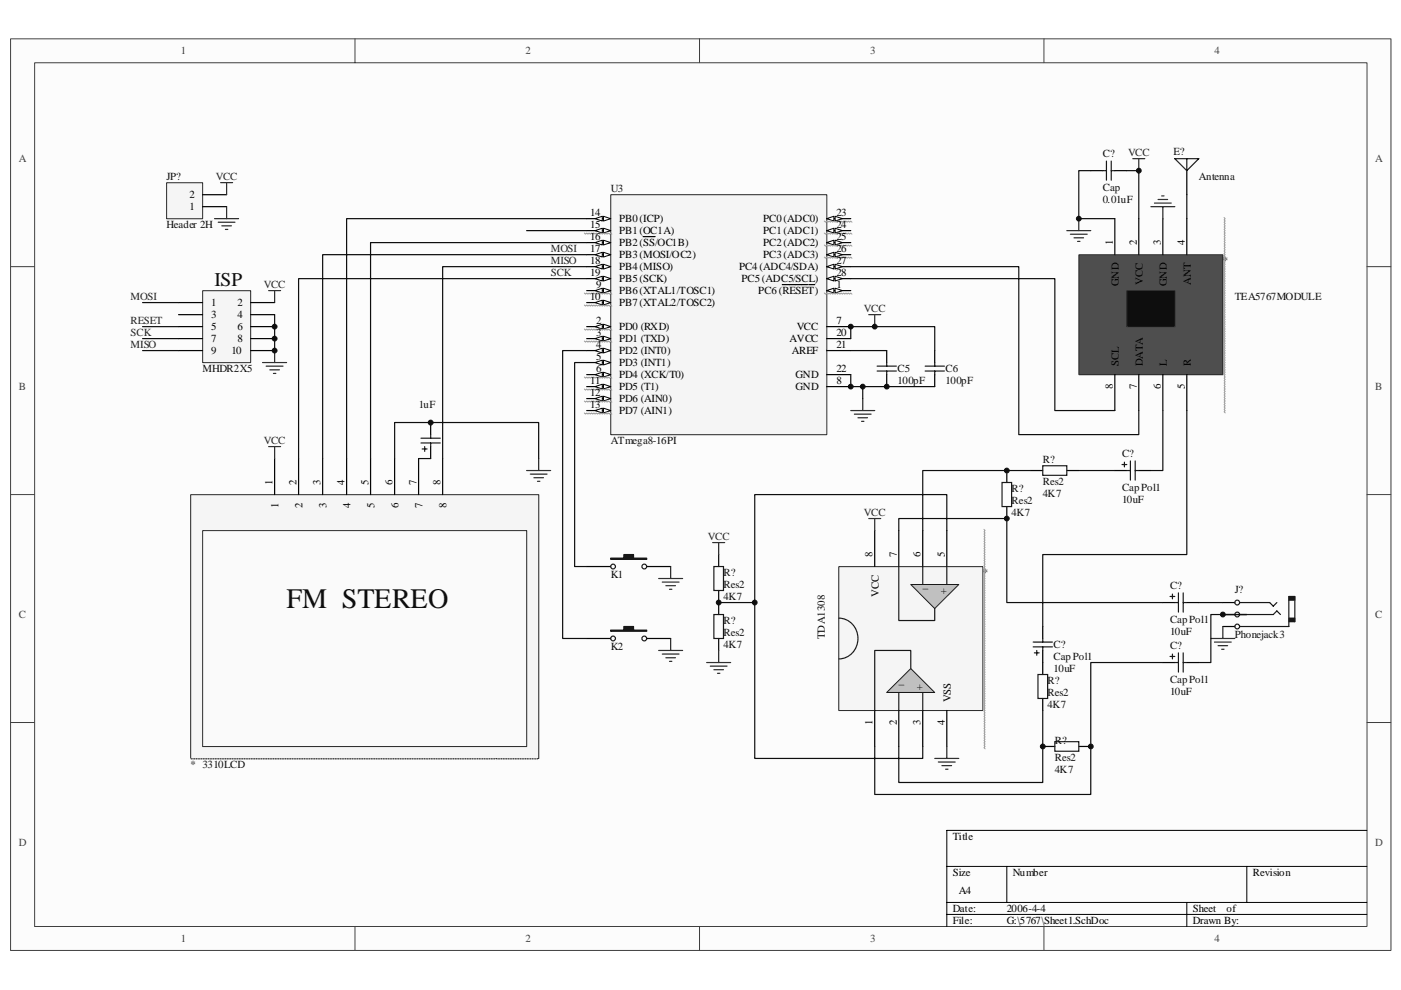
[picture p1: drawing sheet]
<svg xmlns="http://www.w3.org/2000/svg" width="297mm" height="210mm" viewBox="0 0 297 210" stroke-linecap="round" stroke-linejoin="round" font-family="sans-serif">
<path d="M2.3 8.3h292.6v193.3h-292.6z" fill="#fcfcfc"/>
<path d="M2.2 8.2h292.7v193.4h-292.7z" fill="none" stroke="#404040" stroke-width=".21"/>
<path d="M7.4 13.3h282.4v183.2h-282.4z" fill="#fcfcfc"/>
<g fill="none" stroke="#404040" stroke-width=".21">
<path d="M7.3 13.3h282.5v183.2h-282.5zM75.3 8.2v5.1M148.3 8.2v5.1M221.3 8.2v5.1M2.2 56.6h5.1M289.8 56.6h5.1M2.2 104.9h5.1M289.8 104.9h5.1M2.2 153.2h5.1M289.8 153.2h5.1M75.3 196.5v5.1M148.3 196.5v5.1"/>
<path d="M221.3 196.5v5.1"/>
</g>
<path d="M289.8 176.1h-89.1v20.4M200.7 183.8h89.1M200.7 191.4h89.1M200.7 194h89.1M213.5 183.8v7.6M251.6 191.4v5.1M264.3 183.8v7.6" fill="none" stroke="#000" stroke-width=".21"/>
<path d="M129.5 41.3h45.8v50.9h-45.8z" fill="#f5f5f5"/>
<path d="M129.5 41.3h45.8v50.9h-45.8z" fill="none" stroke="#262626" stroke-width=".21"/>
<path d="M175.3 61.6h5.1" fill="none" stroke="#000" stroke-width=".25"/>
<g fill="#fcfcfc" stroke="#000" stroke-width=".21">
<path d="M175.3 61.6l1.5-.5v1z"/>
<path d="M177.1 61.1l1.5 .5-1.5 .5z"/>
</g>
<path d="M124.4 69.3h5.1M165.9 60.4h5.3M171.5 60.4h1.2" fill="none" stroke="#000" stroke-width=".25"/>
<path d="M174.8 62.1l.2 .3 .3-.3 .2 .3 .3-.3 .2 .3 .3-.3 .2 .3 .3-.3 .3 .3 .2-.3 .3 .3 .2-.3 .3 .3 .2-.3 .3 .3 .3-.3 .2 .3 .3-.3 .2 .3 .3-.3 .2 .3 .3-.3 .2 .3" fill="none" stroke="#9f9f9f" stroke-width=".21"/>
<g fill="#fcfcfc" stroke="#000" stroke-width=".21">
<path d="M127.9 68.8l1.6 .5-1.6 .5z"/>
<path d="M126.2 69.3l1.5-.5v1z"/>
</g>
<path d="M123.9 69.8l.2 .2 .3-.2 .2 .2 .3-.2 .3 .2 .2-.2 .3 .2 .2-.2 .3 .2 .2-.2 .3 .2 .2-.2 .3 .2 .2-.2 .3 .2 .2-.2 .3 .2 .3-.2 .2 .2 .3-.2 .2 .2 .3-.2 .2 .2" fill="none" stroke="#9f9f9f" stroke-width=".21"/>
<path d="M124.4 71.8h5.1" fill="none" stroke="#000" stroke-width=".25"/>
<g fill="#fcfcfc" stroke="#000" stroke-width=".21">
<path d="M127.9 71.3l1.6 .5-1.6 .5z"/>
<path d="M126.2 71.8l1.5-.5v1z"/>
</g>
<path d="M123.9 72.3l.2 .3 .3-.3 .2 .3 .3-.3 .3 .3 .2-.3 .3 .3 .2-.3 .3 .3 .2-.3 .3 .3 .2-.3 .3 .3 .2-.3 .3 .3 .2-.3 .3 .3 .3-.3 .2 .3 .3-.3 .2 .3 .3-.3 .2 .3" fill="none" stroke="#9f9f9f" stroke-width=".21"/>
<path d="M124.4 74.4h5.1" fill="none" stroke="#000" stroke-width=".25"/>
<g fill="#fcfcfc" stroke="#000" stroke-width=".21">
<path d="M127.9 73.9l1.6 .5-1.6 .5z"/>
<path d="M126.2 74.4l1.5-.5v1z"/>
</g>
<path d="M124.4 76.9h5.1" fill="none" stroke="#000" stroke-width=".25"/>
<g fill="#fcfcfc" stroke="#000" stroke-width=".21">
<path d="M127.9 76.4l1.6 .5-1.6 .5z"/>
<path d="M126.2 76.9l1.5-.5v1z"/>
</g>
<path d="M124.4 79.5h5.1" fill="none" stroke="#000" stroke-width=".25"/>
<g fill="#fcfcfc" stroke="#000" stroke-width=".21">
<path d="M127.9 79l1.6 .5-1.6 .5z"/>
<path d="M126.2 79.5l1.5-.5v1z"/>
</g>
<path d="M123.9 80l.2 .2 .3-.2 .2 .2 .3-.2 .3 .2 .2-.2 .3 .2 .2-.2 .3 .2 .2-.2 .3 .2 .2-.2 .3 .2 .2-.2 .3 .2 .2-.2 .3 .2 .3-.2 .2 .2 .3-.2 .2 .2 .3-.2 .2 .2" fill="none" stroke="#9f9f9f" stroke-width=".21"/>
<path d="M124.4 61.6h5.1M175.3 69.3h5.1M175.3 82h5.1" fill="none" stroke="#000" stroke-width=".25"/>
<g fill="#fcfcfc" stroke="#000" stroke-width=".21">
<path d="M127.9 61.1l1.6 .5-1.6 .5z"/>
<path d="M126.2 61.6l1.5-.5v1z"/>
</g>
<path d="M123.9 62.1l.2 .3 .3-.3 .2 .3 .3-.3 .3 .3 .2-.3 .3 .3 .2-.3 .3 .3 .2-.3 .3 .3 .2-.3 .3 .3 .2-.3 .3 .3 .2-.3 .3 .3 .3-.3 .2 .3 .3-.3 .2 .3 .3-.3 .2 .3" fill="none" stroke="#9f9f9f" stroke-width=".21"/>
<path d="M124.4 64.2h5.1" fill="none" stroke="#000" stroke-width=".25"/>
<g fill="#fcfcfc" stroke="#000" stroke-width=".21">
<path d="M127.9 63.7l1.6 .5-1.6 .5z"/>
<path d="M126.2 64.2l1.5-.5v1z"/>
</g>
<path d="M123.9 64.7l.2 .2 .3-.2 .2 .2 .3-.2 .3 .2 .2-.2 .3 .2 .2-.2 .3 .2 .2-.2 .3 .2 .2-.2 .3 .2 .2-.2 .3 .2 .2-.2 .3 .2 .3-.2 .2 .2 .3-.2 .2 .2 .3-.2 .2 .2" fill="none" stroke="#9f9f9f" stroke-width=".21"/>
<path d="M124.4 82h5.1" fill="none" stroke="#000" stroke-width=".25"/>
<g fill="#fcfcfc" stroke="#000" stroke-width=".21">
<path d="M127.9 81.5l1.6 .5-1.6 .5z"/>
<path d="M126.2 82l1.5-.5v1z"/>
</g>
<path d="M123.9 82.5l.2 .3 .3-.3 .2 .3 .3-.3 .3 .3 .2-.3 .3 .3 .2-.3 .3 .3 .2-.3 .3 .3 .2-.3 .3 .3 .2-.3 .3 .3 .2-.3 .3 .3 .3-.3 .2 .3 .3-.3 .2 .3 .3-.3 .2 .3" fill="none" stroke="#9f9f9f" stroke-width=".21"/>
<path d="M124.4 84.5h5.1" fill="none" stroke="#000" stroke-width=".25"/>
<g fill="#fcfcfc" stroke="#000" stroke-width=".21">
<path d="M127.9 84l1.6 .5-1.6 .5z"/>
<path d="M126.2 84.5l1.5-.5v1z"/>
</g>
<path d="M123.9 85l.2 .3 .3-.3 .2 .3 .3-.3 .3 .3 .2-.3 .3 .3 .2-.3 .3 .3 .2-.3 .3 .3 .2-.3 .3 .3 .2-.3 .3 .3 .2-.3 .3 .3 .3-.3 .2 .3 .3-.3 .2 .3 .3-.3 .2 .3" fill="none" stroke="#9f9f9f" stroke-width=".21"/>
<path d="M124.4 87.1h5.1" fill="none" stroke="#000" stroke-width=".25"/>
<g fill="#fcfcfc" stroke="#000" stroke-width=".21">
<path d="M127.9 86.6l1.6 .5-1.6 .5z"/>
<path d="M126.2 87.1l1.5-.5v1z"/>
</g>
<path d="M123.9 87.6l.2 .2 .3-.2 .2 .2 .3-.2 .3 .2 .2-.2 .3 .2 .2-.2 .3 .2 .2-.2 .3 .2 .2-.2 .3 .2 .2-.2 .3 .2 .2-.2 .3 .2 .3-.2 .2 .2 .3-.2 .2 .2 .3-.2 .2 .2" fill="none" stroke="#9f9f9f" stroke-width=".21"/>
<path d="M124.4 46.4h5.1" fill="none" stroke="#000" stroke-width=".25"/>
<g fill="#fcfcfc" stroke="#000" stroke-width=".21">
<path d="M127.9 45.9l1.6 .5-1.6 .5z"/>
<path d="M126.2 46.4l1.5-.5v1z"/>
</g>
<path d="M124.4 48.9h5.1" fill="none" stroke="#000" stroke-width=".25"/>
<g fill="#fcfcfc" stroke="#000" stroke-width=".21">
<path d="M127.9 48.4l1.6 .5-1.6 .5z"/>
<path d="M126.2 48.9l1.5-.5v1z"/>
</g>
<path d="M123.9 49.4l.2 .3 .3-.3 .2 .3 .3-.3 .3 .3 .2-.3 .3 .3 .2-.3 .3 .3 .2-.3 .3 .3 .2-.3 .3 .3 .2-.3 .3 .3 .2-.3 .3 .3 .3-.3 .2 .3 .3-.3 .2 .3 .3-.3 .2 .3" fill="none" stroke="#9f9f9f" stroke-width=".21"/>
<path d="M124.4 51.5h5.1" fill="none" stroke="#000" stroke-width=".25"/>
<g fill="#fcfcfc" stroke="#000" stroke-width=".21">
<path d="M127.9 50.9l1.6 .6-1.6 .5z"/>
<path d="M126.2 51.5l1.5-.6v1.1z"/>
</g>
<path d="M124.4 54h5.1M136.4 50.2h2.5" fill="none" stroke="#000" stroke-width=".25"/>
<g fill="#fcfcfc" stroke="#000" stroke-width=".21">
<path d="M127.9 53.5l1.6 .5-1.6 .5z"/>
<path d="M126.2 54l1.5-.5v1z"/>
</g>
<path d="M124.4 56.6h5.1" fill="none" stroke="#000" stroke-width=".25"/>
<g fill="#fcfcfc" stroke="#000" stroke-width=".21">
<path d="M127.9 56l1.6 .6-1.6 .5z"/>
<path d="M126.2 56.6l1.5-.6v1.1z"/>
</g>
<path d="M124.4 59.1h5.1" fill="none" stroke="#000" stroke-width=".25"/>
<g fill="#fcfcfc" stroke="#000" stroke-width=".21">
<path d="M127.9 58.6l1.6 .5-1.6 .5z"/>
<path d="M126.2 59.1l1.5-.5v1z"/>
</g>
<path d="M175.3 46.4h5.1M175.3 71.8h5.1M175.3 74.4h5.1M175.3 79.5h5.1" fill="none" stroke="#000" stroke-width=".25"/>
<g fill="#fcfcfc" stroke="#000" stroke-width=".21">
<path d="M175.3 46.4l1.5-.5v1z"/>
<path d="M177.1 45.9l1.5 .5-1.5 .5z"/>
</g>
<path d="M174.8 46.9l.2 .2 .3-.2 .2 .2 .3-.2 .2 .2 .3-.2 .2 .2 .3-.2 .3 .2 .2-.2 .3 .2 .2-.2 .3 .2 .2-.2 .3 .2 .3-.2 .2 .2 .3-.2 .2 .2 .3-.2 .2 .2 .3-.2 .2 .2" fill="none" stroke="#9f9f9f" stroke-width=".21"/>
<path d="M175.3 48.9h5.1" fill="none" stroke="#000" stroke-width=".25"/>
<g fill="#fcfcfc" stroke="#000" stroke-width=".21">
<path d="M175.3 48.9l1.5-.5v1z"/>
<path d="M177.1 48.4l1.5 .5-1.5 .5z"/>
</g>
<path d="M174.8 49.4l.2 .3 .3-.3 .2 .3 .3-.3 .2 .3 .3-.3 .2 .3 .3-.3 .3 .3 .2-.3 .3 .3 .2-.3 .3 .3 .2-.3 .3 .3 .3-.3 .2 .3 .3-.3 .2 .3 .3-.3 .2 .3 .3-.3 .2 .3" fill="none" stroke="#9f9f9f" stroke-width=".21"/>
<path d="M175.3 51.5h5.1" fill="none" stroke="#000" stroke-width=".25"/>
<g fill="#fcfcfc" stroke="#000" stroke-width=".21">
<path d="M175.3 51.5l1.5-.6v1.1z"/>
<path d="M177.1 50.9l1.5 .6-1.5 .5z"/>
</g>
<path d="M174.8 52l.2 .2 .3-.2 .2 .2 .3-.2 .2 .2 .3-.2 .2 .2 .3-.2 .3 .2 .2-.2 .3 .2 .2-.2 .3 .2 .2-.2 .3 .2 .3-.2 .2 .2 .3-.2 .2 .2 .3-.2 .2 .2 .3-.2 .2 .2" fill="none" stroke="#9f9f9f" stroke-width=".21"/>
<path d="M175.3 54h5.1" fill="none" stroke="#000" stroke-width=".25"/>
<g fill="#fcfcfc" stroke="#000" stroke-width=".21">
<path d="M175.3 54l1.5-.5v1z"/>
<path d="M177.1 53.5l1.5 .5-1.5 .5z"/>
</g>
<path d="M174.8 54.5l.2 .3 .3-.3 .2 .3 .3-.3 .2 .3 .3-.3 .2 .3 .3-.3 .3 .3 .2-.3 .3 .3 .2-.3 .3 .3 .2-.3 .3 .3 .3-.3 .2 .3 .3-.3 .2 .3 .3-.3 .2 .3 .3-.3 .2 .3" fill="none" stroke="#9f9f9f" stroke-width=".21"/>
<path d="M175.3 56.6h5.1" fill="none" stroke="#000" stroke-width=".25"/>
<g fill="#fcfcfc" stroke="#000" stroke-width=".21">
<path d="M175.3 56.6l1.5-.6v1.1z"/>
<path d="M177.1 56l1.5 .6-1.5 .5z"/>
</g>
<path d="M175.3 59.1h5.1" fill="none" stroke="#000" stroke-width=".25"/>
<g fill="#fcfcfc" stroke="#000" stroke-width=".21">
<path d="M175.3 59.1l1.5-.5v1z"/>
<path d="M177.1 58.6l1.5 .5-1.5 .5z"/>
</g>
<path d="M184.2 66.7h2.5M185.5 66.7v2.6M180.4 87.1h5.1M181.1 87.8h3.6M181.9 88.6h2M182.7 89.4h.5M182.9 84.5v2.6" fill="none" stroke="#262626" stroke-width=".25"/>
<path d="M188 74.4v2.5M188 79.5v2.5M198.2 74.4v2.5M198.2 79.5v2.5" fill="none" stroke="#000" stroke-width=".25"/>
<path d="M186 77.7h4.1M186 78.7h4.1M188 76.9v.8M188 78.7v.8M196.1 77.7h4.1M196.1 78.7h4.1M198.2 76.9v.8M198.2 78.7v.8" fill="none" stroke="#1c1c1c" stroke-width=".25"/>
<path d="M111.7 48.9h12.7M180.4 79.5v2.5h2.5v2.5M180.4 71.8v-2.5h17.8v5.1M180.4 74.4h7.6M182.9 82h15.3" fill="none" stroke="#0e0e0e" stroke-width=".25"/>
<path d="M43 61.7h10.1v15.2h-10.1z" fill="#f5f5f5"/>
<path d="M43 61.7h10.1v15.2h-10.1z" fill="none" stroke="#262626" stroke-width=".21"/>
<path d="M37.9 64.2h5M37.9 66.7h5M37.9 69.3h5M37.9 71.8h5M37.9 74.4h5M53.1 64.2h5.1M53.1 66.7h5.1M53.1 69.3h5.1M53.1 71.8h5.1M53.1 74.4h5.1" fill="none" stroke="#000" stroke-width=".25"/>
<path d="M55.7 76.9h5.1M56.4 77.7h3.6M57 61.6h2.5M57.2 78.4h2M58 79.2h.5M58.2 61.6v2.6M58.2 74.4v2.5" fill="none" stroke="#262626" stroke-width=".25"/>
<path d="M30.2 69.3h7.7M30.2 71.8h7.7M30.2 74.4h7.7M30.2 64.2h7.7M58.2 66.7v7.7" fill="none" stroke="#0e0e0e" stroke-width=".25"/>
<path d="M40.4 104.9h73.8v56h-73.8z" fill="#f5f5f5"/>
<path d="M40.4 104.9h73.8v56h-73.8z" fill="none" stroke="#262626" stroke-width=".21"/>
<path d="M58.2 97.3v7.6M63.3 97.3v7.6M68.4 97.3v7.6M73.5 97.3v7.6M78.6 97.3v7.6M83.7 97.3v7.6M88.7 97.3v7.6" fill="none" stroke="#000" stroke-width=".25"/>
<path d="M43 112.6h68.7v45.7h-68.7z" fill="#fafafa"/>
<path d="M43 112.5h68.7v45.8h-68.7z" fill="none" stroke="#262626" stroke-width=".21"/>
<path d="M93.8 97.3v7.6" fill="none" stroke="#000" stroke-width=".25"/>
<path d="M40.4 160.9l.3 .2 .2-.2 .3 .2 .2-.2 .3 .2 .2-.2 .3 .2 .2-.2 .3 .2 .2-.2 .3 .2 .3-.2 .2 .2 .3-.2 .2 .2 .3-.2 .2 .2 .3-.2 .2 .2 .3-.2 .2 .2 .3-.2 .3 .2 .2-.2 .3 .2 .2-.2 .3 .2 .2-.2 .3 .2 .2-.2 .3 .2 .3-.2 .2 .2 .3-.2 .2 .2 .3-.2 .2 .2 .3-.2 .2 .2 .3-.2 .2 .2 .3-.2 .2 .2 .3-.2 .3 .2 .2-.2 .3 .2 .2-.2 .3 .2 .2-.2 .3 .2 .2-.2 .3 .2 .2-.2 .3 .2 .2-.2 .3 .2 .3-.2 .2 .2 .3-.2 .2 .2 .3-.2 .2 .2 .3-.2 .3 .2 .2-.2 .3 .2 .2-.2 .3 .2 .2-.2 .3 .2 .2-.2 .3 .2 .2-.2 .3 .2 .3-.2 .2 .2 .3-.2 .2 .2 .3-.2 .2 .2 .3-.2 .2 .2 .3-.2 .2 .2 .3-.2 .2 .2 .3-.2 .3 .2 .2-.2 .3 .2 .2-.2 .3 .2 .2-.2 .3 .2 .2-.2 .3 .2 .2-.2 .3 .2 .2-.2 .3 .2 .3-.2 .2 .2 .3-.2 .2 .2 .3-.2 .2 .2 .3-.2 .3 .2 .2-.2 .3 .2 .2-.2 .3 .2 .2-.2 .3 .2 .2-.2 .3 .2 .2-.2 .3 .2 .2-.2 .3 .2 .3-.2 .2 .2 .3-.2 .2 .2 .3-.2 .2 .2 .3-.2 .2 .2 .3-.2 .2 .2 .3-.2 .2 .2 .3-.2 .3 .2 .2-.2 .3 .2 .2-.2 .3 .2 .2-.2 .3 .2 .2-.2 .3 .2 .2-.2 .3 .2 .3-.2 .2 .2 .3-.2 .2 .2 .3-.2 .2 .2 .3-.2 .3 .2 .2-.2 .3 .2 .2-.2 .3 .2 .2-.2 .3 .2 .2-.2 .3 .2 .2-.2 .3 .2 .2-.2 .3 .2 .3-.2 .2 .2 .3-.2 .2 .2 .3-.2 .2 .2 .3-.2 .2 .2 .3-.2 .2 .2 .3-.2 .2 .2 .3-.2 .3 .2 .2-.2 .3 .2 .2-.2 .3 .2 .2-.2 .3 .2 .2-.2 .3 .2 .2-.2 .3 .2 .2-.2 .3 .2 .3-.2 .2 .2 .3-.2 .2 .2 .3-.2 .2 .2 .3-.2 .3 .2 .2-.2 .3 .2 .2-.2 .3 .2 .2-.2 .3 .2 .2-.2 .3 .2 .2-.2 .3 .2 .2-.2 .3 .2 .3-.2 .2 .2 .3-.2 .2 .2 .3-.2 .2 .2 .3-.2 .2 .2 .3-.2 .2 .2 .3-.2 .3 .2 .2-.2 .3 .2 .2-.2 .3 .2 .2-.2 .3 .2 .2-.2 .3 .2 .2-.2 .3 .2 .2-.2 .3 .2 .3-.2 .2 .2 .3-.2 .2 .2 .3-.2 .2 .2 .3-.2 .3 .2 .2-.2 .3 .2 .2-.2 .3 .2 .2-.2 .3 .2 .2-.2 .3 .2 .2-.2 .3 .2 .2-.2M105.3 161.1l.3-.2 .2 .2 .3-.2 .2 .2 .3-.2 .2 .2 .3-.2 .2 .2 .3-.2 .2 .2 .3-.2 .2 .2 .3-.2 .3 .2 .2-.2 .3 .2 .2-.2 .3 .2 .2-.2 .3 .2 .2-.2 .3 .2 .2-.2 .3 .2 .3-.2 .2 .2 .3-.2 .2 .2 .3-.2 .2 .2 .3-.2 .3 .2 .2-.2 .3 .2" fill="none" stroke="#9f9f9f" stroke-width=".21"/>
<path d="M228.8 54.1h30.5v25.4h-30.5z" fill="#4e4e4e"/>
<path d="M228.7 54h30.6v25.5h-30.6z" fill="none" stroke="#262626" stroke-width=".21"/>
<path d="M236.4 46.4v7.6M241.4 46.4v7.6M246.5 46.4v7.6M251.6 46.4v7.6M236.4 79.5v7.6M241.4 79.5v7.6M246.5 79.5v7.6M251.6 79.5v7.6" fill="none" stroke="#000" stroke-width=".25"/>
<path d="M238.9 61.7h10.2v7.6h-10.2z" fill="#0e0e0e"/>
<path d="M238.9 61.7h10.2v7.6h-10.2z" fill="none" stroke="#262626" stroke-width=".21"/>
<path d="M259.5 46.1l.3 .3-.3 .2 .3 .3-.3 .2 .3 .3-.3 .2 .3 .3-.3 .3 .3 .2-.3 .3 .3 .2-.3 .3 .3 .2-.3 .3 .3 .2-.3 .3 .3 .2-.3 .3 .3 .2-.3 .3 .3 .3-.3 .2 .3 .3-.3 .2 .3 .3-.3 .2 .3 .3-.3 .3 .3 .2-.3 .3 .3 .2-.3 .3 .3 .2-.3 .3 .3 .2-.3 .3 .3 .2-.3 .3 .3 .2-.3 .3 .3 .3-.3 .2 .3 .3-.3 .2 .3 .3-.3 .2 .3 .3-.3 .2 .3 .3-.3 .2 .3 .3-.3 .3 .3 .2-.3 .3 .3 .2-.3 .3 .3 .2-.3 .3 .3 .2-.3 .3 .3 .2-.3 .3 .3 .2-.3 .3 .3 .3-.3 .2 .3 .3-.3 .2 .3 .3-.3 .2 .3 .3-.3 .2 .3 .3-.3 .2 .3 .3-.3 .3 .3 .2-.3 .3 .3 .2-.3 .3 .3 .2-.3 .3 .3 .2-.3 .3 .3 .3-.3 .2 .3 .3-.3 .2 .3 .3-.3 .2 .3 .3-.3 .2 .3 .3-.3 .2 .3 .3-.3 .2 .3 .3-.3 .3 .3 .2-.3 .3 .3 .2-.3 .3 .3 .2-.3 .3 .3 .2-.3 .3 .3 .2-.3 .3 .3 .3-.3 .2 .3 .3-.3 .2 .3 .3-.3 .2 .3 .3-.3 .2 .3 .3-.3 .2 .3 .3-.3 .2 .3 .3-.3 .3 .3 .2-.3 .3 .3 .2-.3 .3 .3 .2-.3 .3 .3 .3-.3 .2 .3 .3-.3 .2 .3 .3-.3 .2 .3 .3-.3 .2 .3 .3-.3 .2 .3 .3-.3 .2 .3 .3-.3 .3 .3 .2-.3 .3 .3 .2-.3 .3 .3 .2-.3 .3 .3 .2-.3 .3 .3 .2-.3 .3 .3 .2-.3 .3 .3 .3-.3 .2 .3 .3-.3 .2 .3 .3-.3 .2 .3 .3-.3 .2 .3 .3" fill="none" stroke="#9f9f9f" stroke-width=".21"/>
<path d="M251.6 36.2v5.1" fill="none" stroke="#000" stroke-width=".25"/>
<path d="M249.1 33.7h5.1l-2.6 2.5zM251.6 33.7v2.5" fill="none" stroke="#1c1c1c" stroke-width=".25"/>
<path d="M35.3 38.8h7.7v7.6h-7.7z" fill="#f5f5f5"/>
<path d="M35.3 38.8h7.7v7.6h-7.7z" fill="none" stroke="#262626" stroke-width=".21"/>
<path d="M42.9 43.8h5.1M42.9 41.3h5.1M259.3 127.8h2.5M259.3 130.3h2.5M259.3 132.9h2.5" fill="none" stroke="#000" stroke-width=".25"/>
<g fill="none" stroke="#1c1c1c" stroke-width=".25">
<path d="M262.8 130.3h7.2l.7-.7 .8 .7M262.8 127.8h6.4l.8 .8 .7-.8M273.3 126.5v6.4h-10.5M274.5 126.5v5.4"/>
<circle cx="262.3" cy="127.8" r=".51"/>
<circle cx="262.3" cy="130.3" r=".51"/>
<circle cx="262.3" cy="132.9" r=".51"/>
</g>
<g fill="#1c1c1c" stroke="#1c1c1c" stroke-width=".25">
<path d="M273.3 131.1h1.2v.8h-1.2z" fill-rule="evenodd"/>
<path d="M273.3 126.5h1.2v.8h-1.2z" fill-rule="evenodd"/>
</g>
<path d="M177.9 120.2h30.5v30.5h-30.5z" fill="#f5f5f5"/>
<path d="M177.8 120.2h30.6v30.5h-30.6z" fill="none" stroke="#262626" stroke-width=".21"/>
<path d="M185.5 112.5v7.7M190.6 112.5v7.7M195.6 112.5v7.7M200.7 112.5v7.7M185.5 150.7v7.6M190.6 150.7v7.6M195.6 150.7v7.6M200.7 150.7v7.6" fill="none" stroke="#000" stroke-width=".25"/>
<path d="M177.8 131.1a4.3 4.3 0 0 1 4.1 4.3 4.3 4.3 0 0 1-4.1 4.4" fill="none" stroke="#1c1c1c" stroke-width=".25"/>
<g fill="#c0c0c0" stroke="#1c1c1c" stroke-width=".21">
<path d="M188 146.9l5.1-5.1 5.1 5.1z"/>
<path d="M193.1 124h10.2l-5.1 5.1z"/>
</g>
<g fill="none" stroke="#1c1c1c" stroke-width=".25">
<path d="M233.8 36.2h.8M234.6 34.2v4M235.6 34.2v4M235.6 36.2h.8M89.3 94h4M89.3 92.9h4M89.5 95.2h1M90 94.7v1M91.3 92.2v.7M91.3 94v.7M221.1 98.8h5.1v2h-5.1zM237.9 98.5h1"/>
<path d="M238.4 98v1M238.9 99.8h.8M239.7 97.8v4M240.7 99.8h.7M240.7 97.8v4M212.4 102.3h2.1v5.1h-2.1zM151.4 120.2h2v5h-2zM151.4 130.3h2v5.1h-2zM190.6 120.2v11.4h7.6v-2.5M195.6 120.2v3.8M200.7 120.2v3.8M219.1 137.2h4"/>
<path d="M219.1 136.2h4M219.3 138.5h1M219.8 138v1M221.1 135.4v.8M221.1 137.2v.8M248.1 126.5h1M248.1 139.2h1M248.6 126v1M248.6 138.7v1.1M249.1 127.8h.7M249.8 125.8v4M249.8 138.5v4.1"/>
<path d="M250.9 127.8h.7M250.9 125.8v4M250.9 138.5v4.1M190.6 146.9v3.8M193.1 141.8v-3.8h-7.6v12.7M195.6 146.9v3.8M220.1 143.1h2v5h-2zM223.6 157.3h5.1v2h-5.1zM249.1 140.5h.7M250.9 140.5h.7"/>
<circle cx="130" cy="135.4" r=".51"/>
<circle cx="130" cy="120.2" r=".51"/>
<circle cx="136.6" cy="135.4" r=".51"/>
<circle cx="136.6" cy="120.2" r=".51"/>
</g>
<path d="M208.6 112.3l.3 .2-.3 .3 .3 .2-.3 .3 .3 .2-.3 .3 .3 .2-.3 .3 .3 .3-.3 .2 .3 .3-.3 .2 .3 .3-.3 .2 .3 .3-.3 .3 .3 .2-.3 .3 .3 .2-.3 .3 .3 .2-.3 .3 .3 .2-.3 .3 .3 .2-.3 .3 .3 .2-.3 .3 .3 .3-.3 .2 .3 .3-.3 .2 .3 .3-.3 .2 .3 .3-.3 .2 .3 .3-.3 .2 .3 .3-.3 .2 .3 .3-.3 .3 .3 .2-.3 .3 .3 .2-.3 .3 .3 .2-.3 .3 .3 .2-.3 .3 .3 .2-.3 .3 .3 .3-.3 .2 .3 .3-.3 .2 .3 .3-.3 .2 .3 .3-.3 .3 .3 .2-.3 .3 .3 .2-.3 .3 .3 .2-.3 .3 .3 .2-.3 .3 .3 .2-.3 .3 .3 .2-.3 .3 .3 .3-.3 .2 .3 .3-.3 .2 .3 .3-.3 .2 .3 .3-.3 .2 .3 .3-.3 .2 .3 .3-.3 .2 .3 .3-.3 .3 .3 .2-.3 .3 .3 .2-.3 .3 .3 .2-.3 .3 .3 .2-.3 .3 .3 .2-.3 .3 .3 .2-.3 .3 .3 .3-.3 .2 .3 .3-.3 .2 .3 .3-.3 .2 .3 .3-.3 .2 .3 .3-.3 .3 .3 .2-.3 .3 .3 .2-.3 .3 .3 .2-.3 .3 .3 .2-.3 .3 .3 .2-.3 .3 .3 .3-.3 .2 .3 .3-.3 .2 .3 .3-.3 .2 .3 .3-.3 .2 .3 .3-.3 .2 .3 .3-.3 .3 .3 .2-.3 .3 .3 .2-.3 .3 .3 .2-.3 .3 .3 .2-.3 .3 .3 .2-.3 .3 .3 .2-.3 .3 .3 .3-.3 .2 .3 .3-.3 .2 .3 .3-.3 .2 .3 .3-.3 .2 .3 .3-.3 .2 .3 .3-.3 .2 .3 .3-.3 .3 .3 .2-.3 .3 .3 .2-.3 .3 .3 .2-.3 .3 .3 .3-.3 .2 .3 .3-.3 .2 .3 .3-.3 .2 .3 .3-.3 .2 .3 .3-.3 .2 .3 .3-.3 .2 .3 .3-.3 .3 .3 .2-.3 .3 .3 .2-.3 .3 .3 .2-.3 .3 .3 .2" fill="none" stroke="#9f9f9f" stroke-width=".21"/>
<g fill="none" stroke="#0e0e0e" stroke-width=".25">
<path d="M231.3 36.2h-2.6v10.2h7.7M238.9 36.2h2.5v10.2M124.4 59.1h-61.1v38.2M124.4 54h-56v43.3M124.4 56.6h-30.6v40.7M124.4 51.5h-45.8v45.8M124.4 46.4h-50.9v50.9M180.4 59.1h43.2v28h12.8M180.4 56.6h35.6v35.6h25.4v-5.1M251.6 41.3v5.1M124.4 74.4h-5.1v61h5.1M124.4 76.9h-2.6v43.3h2.6"/>
<path d="M83.7 97.3v-7.7h30.5v7.7M88.7 97.3h2.6M218.5 99.8h-22.9v12.7M228.7 99.8h7.7M246.5 87.1v12.7h-2.5M251.6 87.1v30.5h-30.5v15.3M190.6 112.5v-2.5h22.9v17.8h33M200.7 112.5v-7.6h-40.7v22.9h-7.6M160 127.8v33.1h35.6v-2.6M254.2 127.8h5.1M259.3 130.3h5h-7.6v10.2h-2.5M221.1 150.7v15.3h-30.5v-7.7"/>
<path d="M246.5 140.5h-15.2v28h-45.8v-10.2"/>
</g>
<g fill="none" stroke="#262626" stroke-width=".25">
<path d="M46.8 38.7h2.5M48 38.7v2.6M240.2 33.7h2.5M241.4 33.7v2.5M45.5 46.4h5.1M46.3 47.1h3.5M47 47.9h2.1M47.8 48.7h.5M48 43.8v2.6M226.2 48.9h5.1M226.9 49.7h3.6M227.7 50.4h2"/>
<path d="M228.5 51.2h.5M228.7 46.4v2.5M244 43.8h5.1M244.8 43.1h3.5M245.5 42.3h2.1M246.3 41.6h.5M246.5 43.8v2.6M57 94.7h2.5M58.2 94.7v2.6M111.7 99.8h5.1M114.2 97.3v2.5M112.4 100.6h3.6"/>
<path d="M113.2 101.3h2M114 102.1h.5M151.1 115.1h2.5M152.4 115.1v2.5M184.2 110h2.5M185.5 110v2.5M139.7 122.7h5M139.7 138h5M140.4 123.5h3.6M140.4 138.7h3.6M141.2 124.2h2M141.2 139.5h2"/>
<path d="M141.9 125h.5M142.2 120.2v2.5M142.2 135.4v2.6M152.4 138v2.5M256.7 135.4h5.1M257.5 136.2h3.5M258.3 136.9h2M259 137.7h.5M259.3 132.9v2.5M141.9 140.3h.5M149.8 140.5h5.1M150.6 141.3h3.6"/>
<path d="M151.4 142h2M152.1 142.8h.5M200.7 158.3v2.6M198.2 160.9h5.1M198.9 161.6h3.6M199.7 162.4h2.1M200.5 163.2h.5"/>
</g>
<g fill="none" stroke="#000" stroke-width=".25">
<path d="M231.3 36.2h2.5M236.4 36.2h2.5M91.3 89.6v2.6M91.3 94.7v2.6M213.5 99.8v2.5M218.5 99.8h2.6M226.2 99.8h2.5M236.4 99.8h2.5M241.4 99.8h2.6M152.4 117.6v2.6M213.5 107.4v2.6M124.4 135.4h5.1"/>
<path d="M124.4 120.2h5.1M137.1 135.4h5.1M137.1 120.2h5.1M152.4 125.2v5.1M152.4 135.4v2.6M221.1 132.9v2.5M221.1 138v5.1M246.5 127.8h2.6M251.6 127.8h2.6M221.1 148.1v2.6M221.1 158.3h2.5M228.7 158.3h2.6"/>
<path d="M246.5 140.5h2.6M251.6 140.5h2.6"/>
</g>
<g fill="#1c1c1c" stroke="#1c1c1c" stroke-width=".25">
<path d="M129.5 133.6h2.8v-.7h2v.7h2.8v.3h-7.6z" fill-rule="evenodd"/>
<path d="M129.5 118.4h2.8v-.8h2v.8h2.8v.2h-7.6z" fill-rule="evenodd"/>
</g>
<g fill="#0e0e0e" stroke="#0e0e0e" stroke-width=".21">
<circle cx="58.2" cy="74.4" r=".51"/>
<circle cx="58.2" cy="71.8" r=".51"/>
<circle cx="58.2" cy="69.3" r=".51"/>
<circle cx="91.3" cy="89.6" r=".52"/>
<circle cx="152.4" cy="127.8" r=".51"/>
<circle cx="160" cy="127.8" r=".51"/>
<circle cx="180.4" cy="82" r=".51"/>
<circle cx="180.4" cy="69.3" r=".51"/>
<circle cx="182.9" cy="82" r=".51"/>
<circle cx="185.5" cy="69.3" r=".51"/>
<circle cx="188" cy="82" r=".51"/>
<circle cx="213.5" cy="110" r=".51"/>
<circle cx="213.5" cy="99.8" r=".51"/>
<circle cx="221.1" cy="158.3" r=".51"/>
<circle cx="228.7" cy="46.4" r=".51"/>
<circle cx="231.3" cy="158.3" r=".51"/>
<circle cx="241.4" cy="36.2" r=".51"/>
<circle cx="259.3" cy="130.3" r=".51"/>
</g>
<text font-size="6" fill="#0e0e0e" x="60.8" y="129.1">FM STEREO</text>
<text font-size="4.1" fill="#0e0e0e" x="45.5" y="60.7">ISP</text>
<g font-size="2.3" fill="#404040">
<text x="38.4" y="11.5">1</text>
<text x="111.4" y="11.5">2</text>
<text x="184.5" y="11.5">3</text>
<text x="257.5" y="11.5">4</text>
<text x="4" y="34.4">A</text>
<text x="291.6" y="34.4">A</text>
<text x="4" y="82.7">B</text>
<text x="291.6" y="82.7">B</text>
<text x="4" y="131">C</text>
<text x="291.6" y="131">C</text>
<text x="4" y="179.4">D</text>
<text x="291.6" y="179.4">D</text>
<text x="38.4" y="199.7">1</text>
<text x="111.4" y="199.7">2</text>
<text x="184.5" y="199.7">3</text>
<text x="257.5" y="199.7">4</text>
</g>
<g font-size="2.3" fill="#0e0e0e">
<text x="233.8" y="33.3">C?</text>
<text x="248.8" y="32.8">E?</text>
<text x="35.3" y="38.2">JP?</text>
<text x="129.5" y="40.7">U3</text>
<text x="233.8" y="40.5">Cap</text>
<text x="254.2" y="38.2">Antenna</text>
<text x="233.8" y="43">0.01uF</text>
<text x="35.3" y="48.3">Header 2H</text>
<text x="259.3" y="56">*</text>
<text x="261.8" y="63.6">TEA5767MODULE</text>
<text x="43" y="78.9">MHDR2X5</text>
<text x="190.3" y="81.4">100pF</text>
<text x="190.3" y="78.9">C5</text>
<text x="200.5" y="78.9">C6</text>
<text x="200.5" y="81.4">100pF</text>
<text x="88.8" y="86.5">1uF</text>
<text x="129.5" y="94.1">ATmega8-16PI</text>
<text x="221.1" y="98.2">R?</text>
<text x="237.9" y="96.9">C?</text>
<text x="214.5" y="104.3">R?</text>
<text x="214.5" y="106.9">Res2</text>
<text x="221.1" y="105.3">4K7</text>
<text x="221.1" y="102.8">Res2</text>
<text x="237.9" y="106.6">10uF</text>
<text x="237.9" y="104.1">Cap Pol1</text>
<text x="214.5" y="109.4">4K7</text>
<text x="129.5" y="122.6">K1</text>
<text x="153.4" y="122.1">R?</text>
<text x="153.4" y="124.7">Res2</text>
<text x="195.7" y="124.7">_</text>
<text x="199.5" y="126">+</text>
<text x="208.4" y="122.1">*</text>
<text x="248.1" y="124.9">C?</text>
<text x="261.8" y="125.7">J?</text>
<text x="153.4" y="127.2">4K7</text>
<text x="129.5" y="137.9">K2</text>
<text x="153.4" y="137.4">4K7</text>
<text x="153.4" y="132.3">R?</text>
<text x="153.4" y="134.9">Res2</text>
<text x="174.9" y="135.4" transform="rotate(-90 174.9 135.4)">TDA1308</text>
<text x="223.4" y="137.4">C?</text>
<text x="248.1" y="134.6">10uF</text>
<text x="248.1" y="132.1">Cap Pol1</text>
<text x="248.1" y="137.7">C?</text>
<text x="261.8" y="135.4">Phonejack3</text>
<text x="223.4" y="142.5">10uF</text>
<text x="223.4" y="140">Cap Pol1</text>
<text x="190.6" y="145">_</text>
<text x="194.4" y="146.3">+</text>
<text x="222.1" y="145">R?</text>
<text x="222.1" y="147.6">Res2</text>
<text x="248.1" y="147.3">10uF</text>
<text x="248.1" y="144.8">Cap Pol1</text>
<text x="222.1" y="150.1">4K7</text>
<text x="223.6" y="157.8">R?</text>
<text x="223.6" y="161.3">Res2</text>
<text x="40.4" y="162.9">* 3310LCD</text>
<text x="223.6" y="163.9">4K7</text>
</g>
<g font-size="2.3" fill="#262626">
<text x="239.2" y="33.1">VCC</text>
<text x="45.8" y="38.2">VCC</text>
<text x="116.8" y="53.4">MOSI</text>
<text x="116.8" y="56">MISO</text>
<text x="116.8" y="58.5">SCK</text>
<text x="27.7" y="63.6">MOSI</text>
<text x="55.9" y="61.1">VCC</text>
<text x="27.7" y="68.7">RESET</text>
<text x="27.7" y="71.2">SCK</text>
<text x="183.2" y="66.2">VCC</text>
<text x="27.7" y="73.8">MISO</text>
<text x="55.9" y="94.1">VCC</text>
<text x="183.2" y="109.4">VCC</text>
<text x="150.1" y="114.5">VCC</text>
</g>
<g font-size="2.3">
<text x="40.1" y="42">2</text>
<text x="40.1" y="44.5">1</text>
<text x="125.2" y="45.8">14</text>
<text x="131.3" y="47.1">PB0 (ICP)</text>
<text x="161.8" y="47.1">PC0 (ADC0)</text>
<text x="177.3" y="45.8">23</text>
<text x="125.2" y="48.3">15</text>
<text x="125.2" y="50.9">16</text>
<text x="125.2" y="53.4">17</text>
<text x="131.3" y="49.6">PB1 (OC1A)</text>
<text x="131.3" y="52.2">PB2 (SS/OC1B)</text>
<text x="161.8" y="49.6">PC1 (ADC1)</text>
<text x="161.8" y="52.2">PC2 (ADC2)</text>
<text x="177.3" y="48.3">24</text>
<text x="177.3" y="50.9">25</text>
<text x="177.3" y="53.4">26</text>
<text x="235.9" y="52" transform="rotate(-90 235.9 52)">1</text>
<text x="241" y="52" transform="rotate(-90 241 52)">2</text>
<text x="246.1" y="52" transform="rotate(-90 246.1 52)">3</text>
<text x="251.2" y="52" transform="rotate(-90 251.2 52)">4</text>
<text x="125.2" y="56">18</text>
<text x="125.2" y="58.5">19</text>
<text x="131.3" y="54.7">PB3 (MOSI/OC2)</text>
<text x="131.3" y="57.3">PB4 (MISO)</text>
<text x="131.3" y="59.8">PB5 (SCK)</text>
<text x="156.7" y="57.3">PC4 (ADC4/SDA)</text>
<text x="157.2" y="59.8">PC5 (ADC5/SCL)</text>
<text x="161.8" y="54.7">PC3 (ADC3)</text>
<text x="177.3" y="56">27</text>
<text x="177.3" y="58.5">28</text>
<text x="44.7" y="64.9">1</text>
<text x="50.3" y="64.9">2</text>
<text x="125.2" y="63.6">10</text>
<text x="126.4" y="61.1">9</text>
<text x="131.3" y="62.4">PB6 (XTAL1/TOSC1)</text>
<text x="131.3" y="64.9">PB7 (XTAL2/TOSC2)</text>
<text x="160.8" y="62.4">PC6 (RESET)</text>
<text x="177.3" y="61.1">1</text>
<text x="237.2" y="60.6" transform="rotate(-90 237.2 60.6)">GND</text>
<text x="242.3" y="60.4" transform="rotate(-90 242.3 60.4)">VCC</text>
<text x="247.4" y="60.6" transform="rotate(-90 247.4 60.6)">GND</text>
<text x="252.5" y="60.4" transform="rotate(-90 252.5 60.4)">ANT</text>
<text x="44.7" y="67.4">3</text>
<text x="44.7" y="70">5</text>
<text x="50.3" y="67.4">4</text>
<text x="50.3" y="70">6</text>
<text x="126.4" y="68.7">2</text>
<text x="126.4" y="71.2">3</text>
<text x="131.3" y="70">PD0 (RXD)</text>
<text x="168.9" y="70">VCC</text>
<text x="177.3" y="68.7">7</text>
<text x="177.3" y="71.2">20</text>
<text x="44.7" y="72.5">7</text>
<text x="44.7" y="75.1">9</text>
<text x="49.1" y="75.1">10</text>
<text x="50.3" y="72.5">8</text>
<text x="126.4" y="73.8">4</text>
<text x="126.4" y="76.3">5</text>
<text x="131.3" y="72.5">PD1 (TXD)</text>
<text x="131.3" y="75.1">PD2 (INT0)</text>
<text x="131.3" y="77.6">PD3 (INT1)</text>
<text x="167.4" y="72.5">AVCC</text>
<text x="167.9" y="75.1">AREF</text>
<text x="177.3" y="73.8">21</text>
<text x="237.2" y="77.7" transform="rotate(-90 237.2 77.7)">SCL</text>
<text x="242.3" y="77.7" transform="rotate(-90 242.3 77.7)">DATA</text>
<text x="247.4" y="77.7" transform="rotate(-90 247.4 77.7)">L</text>
<text x="252.5" y="77.7" transform="rotate(-90 252.5 77.7)">R</text>
<text x="125.2" y="81.4">11</text>
<text x="125.2" y="84">12</text>
<text x="126.4" y="78.9">6</text>
<text x="131.3" y="80.2">PD4 (XCK/T0)</text>
<text x="131.3" y="82.7">PD5 (T1)</text>
<text x="168.7" y="82.7">GND</text>
<text x="168.7" y="80.2">GND</text>
<text x="177.3" y="81.4">8</text>
<text x="177.3" y="78.9">22</text>
<text x="235.9" y="82.5" transform="rotate(-90 235.9 82.5)">8</text>
<text x="241" y="82.5" transform="rotate(-90 241 82.5)">7</text>
<text x="246.1" y="82.5" transform="rotate(-90 246.1 82.5)">6</text>
<text x="251.2" y="82.5" transform="rotate(-90 251.2 82.5)">5</text>
<text x="125.2" y="86.5">13</text>
<text x="131.3" y="85.2">PD6 (AIN0)</text>
<text x="131.3" y="87.8">PD7 (AIN1)</text>
<text x="57.8" y="102.9" transform="rotate(-90 57.8 102.9)">1</text>
<text x="59.1" y="107.7" transform="rotate(-90 59.1 107.7)">1</text>
<text x="62.9" y="102.9" transform="rotate(-90 62.9 102.9)">2</text>
<text x="64.1" y="107.7" transform="rotate(-90 64.1 107.7)">2</text>
<text x="68" y="102.9" transform="rotate(-90 68 102.9)">3</text>
<text x="69.2" y="107.7" transform="rotate(-90 69.2 107.7)">3</text>
<text x="73" y="102.9" transform="rotate(-90 73 102.9)">4</text>
<text x="74.3" y="107.7" transform="rotate(-90 74.3 107.7)">4</text>
<text x="78.1" y="102.9" transform="rotate(-90 78.1 102.9)">5</text>
<text x="79.4" y="107.7" transform="rotate(-90 79.4 107.7)">5</text>
<text x="83.2" y="102.9" transform="rotate(-90 83.2 102.9)">6</text>
<text x="84.5" y="107.7" transform="rotate(-90 84.5 107.7)">6</text>
<text x="88.3" y="102.9" transform="rotate(-90 88.3 102.9)">7</text>
<text x="89.6" y="107.7" transform="rotate(-90 89.6 107.7)">7</text>
<text x="93.4" y="102.9" transform="rotate(-90 93.4 102.9)">8</text>
<text x="94.7" y="107.7" transform="rotate(-90 94.7 107.7)">8</text>
<text x="185" y="118.1" transform="rotate(-90 185 118.1)">8</text>
<text x="190.1" y="118.1" transform="rotate(-90 190.1 118.1)">7</text>
<text x="195.2" y="118.1" transform="rotate(-90 195.2 118.1)">6</text>
<text x="200.3" y="118.1" transform="rotate(-90 200.3 118.1)">5</text>
<text x="186.3" y="126.5" transform="rotate(-90 186.3 126.5)">VCC</text>
<text x="201.6" y="148.9" transform="rotate(-90 201.6 148.9)">VSS</text>
<text x="185" y="153.8" transform="rotate(-90 185 153.8)">1</text>
<text x="190.1" y="153.8" transform="rotate(-90 190.1 153.8)">2</text>
<text x="195.2" y="153.8" transform="rotate(-90 195.2 153.8)">3</text>
<text x="200.3" y="153.8" transform="rotate(-90 200.3 153.8)">4</text>
<text x="202" y="178.1">Title</text>
<text x="202" y="185.8">Size</text>
<text x="214.7" y="185.8">Number</text>
<text x="265.6" y="185.8">Revision</text>
<text x="203.3" y="189.6">A4</text>
<text x="202" y="193.4">Date:</text>
<text x="202" y="195.9">File:</text>
<text x="213.5" y="193.4">2006-4-4</text>
<text x="213.5" y="195.9">G:\5767\Sheet1.SchDoc</text>
<text x="252.9" y="195.9">Drawn By:</text>
<text x="252.9" y="193.4">Sheet</text>
<text x="260" y="193.4">of</text>
</g>
</svg>
